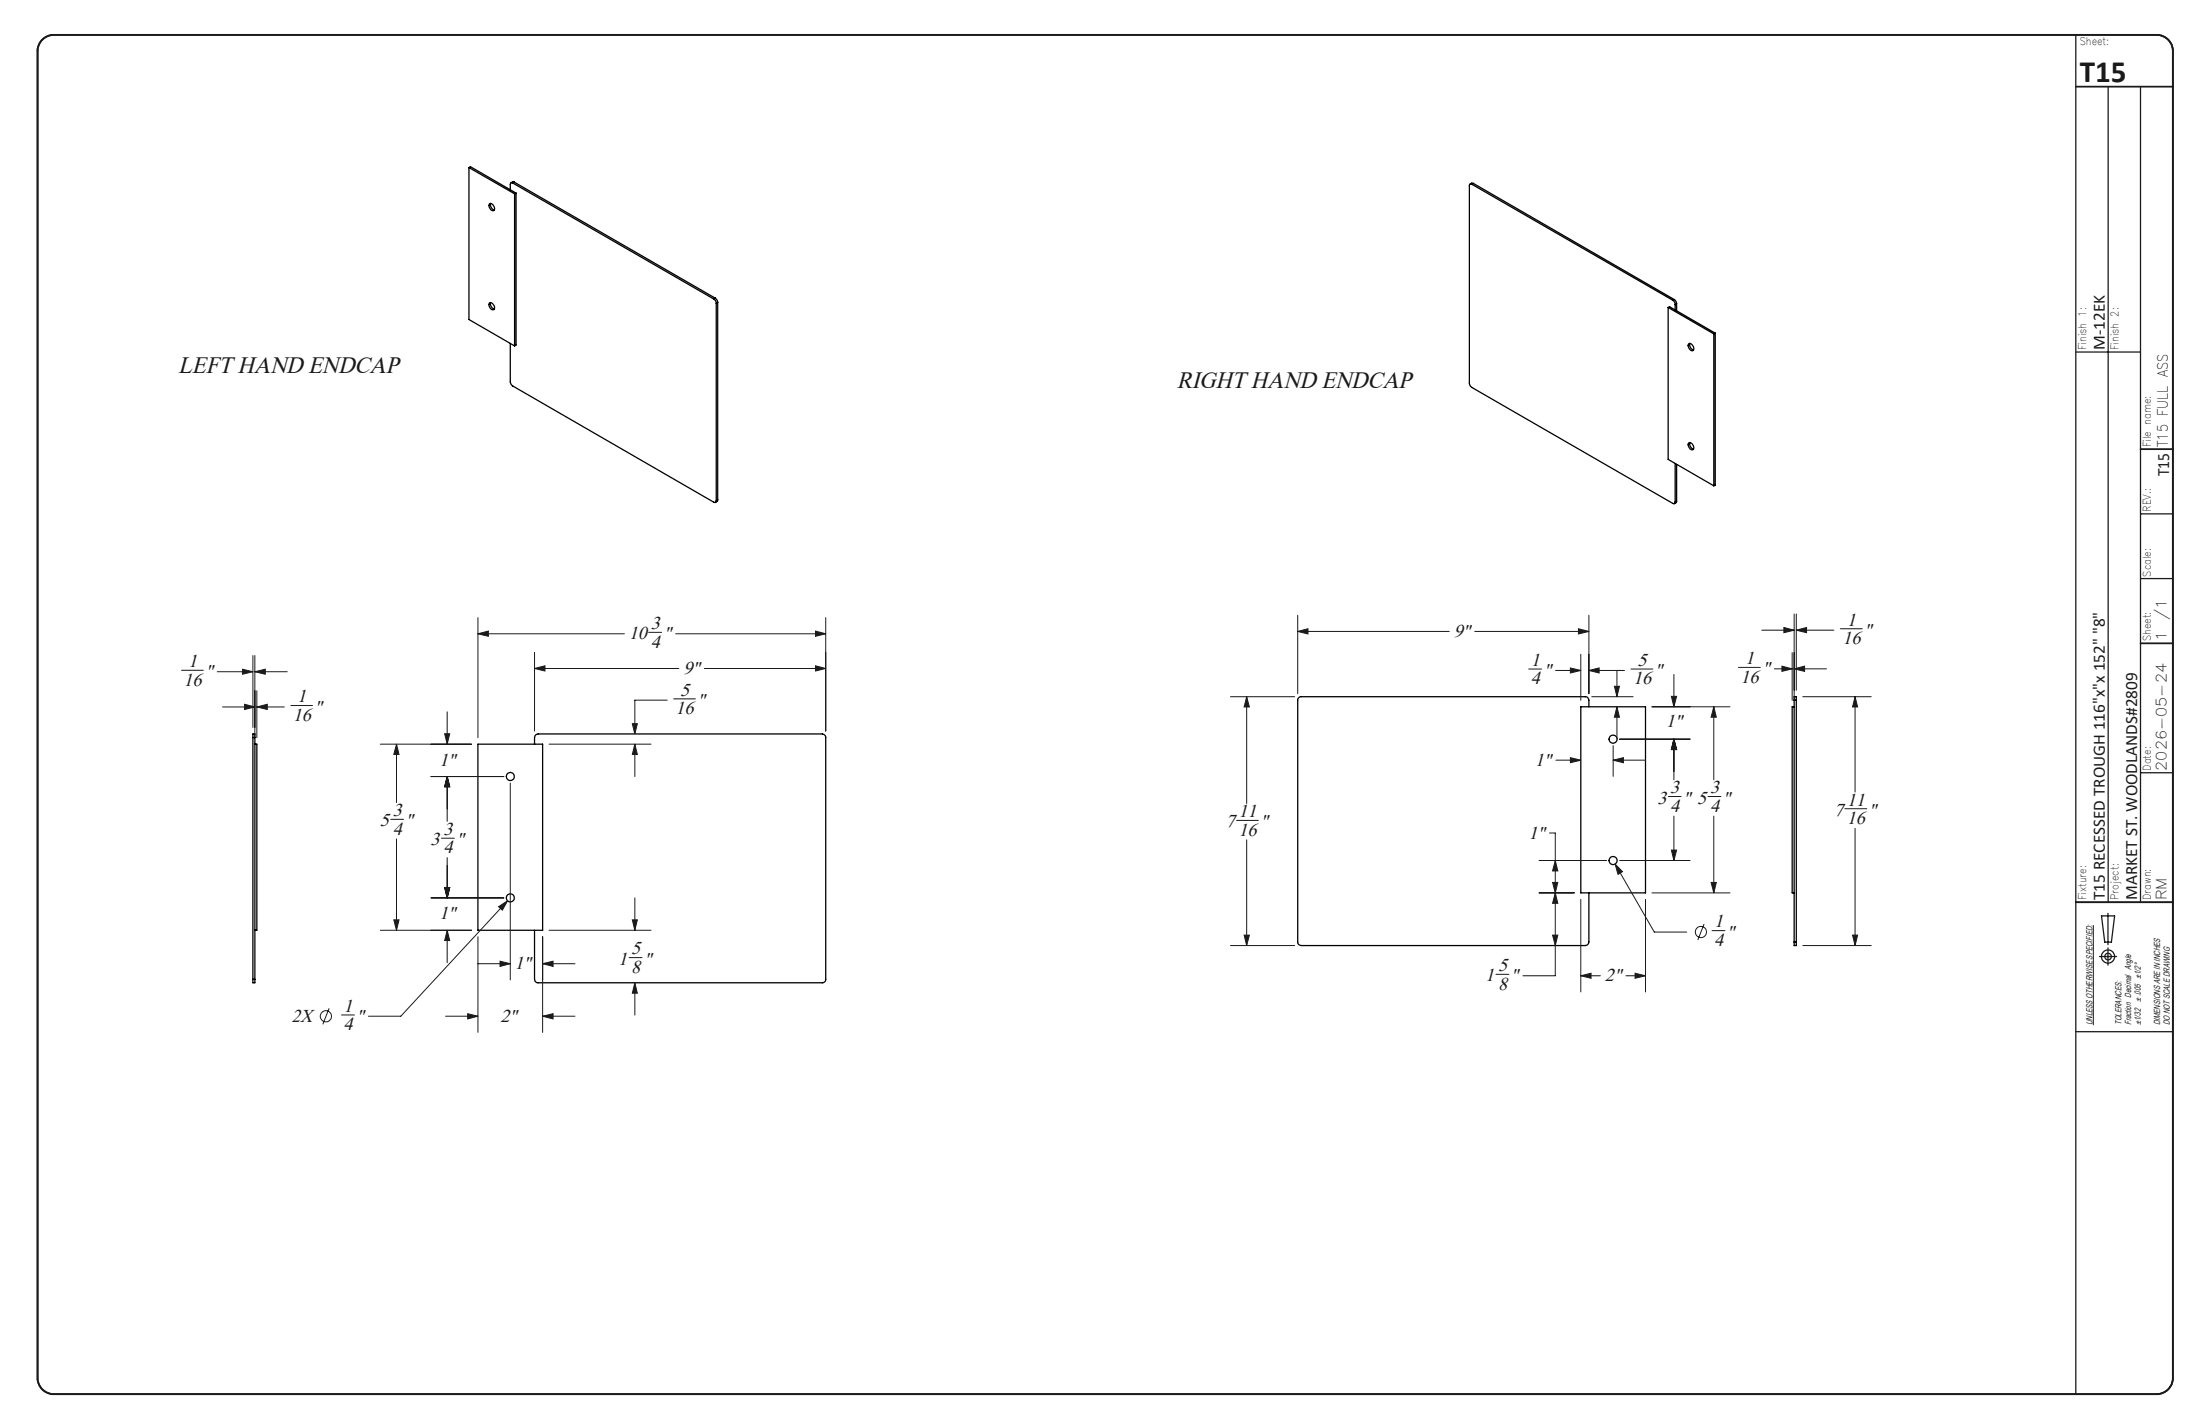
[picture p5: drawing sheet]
<svg xmlns="http://www.w3.org/2000/svg" width="432mm" height="279mm" viewBox="0 0 432 279" stroke-linecap="round" stroke-linejoin="round" font-family="sans-serif">
<g fill="none" stroke="#191924" stroke-width=".2">
<path d="M35.6 131.5h4.3M42.7 131.8h6.9M43.7 138.7h6.3M47.6 131.3l2 .5-2 .5zM48 138.2l2 .5-2 .5zM49.6 128.6v14.1M50 131.8l2.1-.5v1zM50 128.6v16.1M50 131.8h6.4M50.4 138.7l2.1-.5v1zM50.4 135.5v9.2M50.4 138.7h5.4"/>
<path d="M57.1 138.4h4.2M87.8 139.7v6.3M93.8 124.4l2-.6v1zM93.8 121.2v23.5M93.8 124.4h28.8M104.9 131.2l2.1-.6v1.1zM104.9 128v15.4M104.9 131.2h28.3M127.3 124.1h2.6M131 137.4h-6.4v6.6M132.2 137.1h4.3M132.6 124.4h29.5"/>
<path d="M138.3 131.2h23.8M160.1 130.6l2 .6-2 .5zM160.1 123.8l2 .6-2 .4zM162.1 121.2v22.2M241.5 136.7h12.6M244.7 136.7l.5 2h-1zM244.7 136.7v21M254.7 123.9l2-.5v1zM254.7 120.7v15.4M254.7 123.9h29.7M289.5 123.9h22.4M300 131.3h2.6"/>
<path d="M305.3 131.6h5M308.2 131.1l2.1 .5-2.1 .4zM309.8 123.4l2.1 .5-2.1 .5zM310.3 128.4v9M311.9 131.6l2-.5v.9zM311.9 120.7v15.4M311.9 131.6h6.9M312.4 136.7h8.1M316.9 134.7h1l-.5 2zM317.4 138.7l.5 2h-1zM317.4 131.6v5.1M317.4 138.7v6.3"/>
<path d="M320.1 131.3h4.3M324.2 138.7h15.3M328 136.6h1.1l-.6 2.1zM328.5 132.3v6.4M336.4 138.7l.5 2h-1.1zM336.4 138.7v14.3M341.2 131h4.3M345.8 123.6h6.3M348.3 131.2h3.5M349.7 130.7l2.1 .5-2.1 .5zM350.1 123.1l2 .5-2 .5zM351.8 128.1v9.3"/>
<path d="M352.1 131.2l2.1-.5v1zM352.1 131.2h6.4M352.1 120.5v16.9M352.6 123.6l2-.5v1zM352.6 120.5v14.9M352.6 123.6h7.3M353.8 136.7h13.5M361.2 123.4h4.3M364.1 136.7l.5 2h-1zM364.1 136.7v18.7M74.6 146h17.9M77.8 146l.5 2h-1z"/>
<path d="M77.8 146v11.5M84.6 152.4h14.3M87.3 144h1l-.5 2zM87.8 152.4l.5 2h-1zM87.8 152.4v8.7M100.2 153.6v38.7M107.8 146h20M124.1 142h1l-.5 2zM124.6 146l.5 2h-1zM124.6 146v6.4M305.4 149.2h4.9M308.2 148.7l2.1 .5-2.1 .4z"/>
<path d="M316.6 149.2l2-.5v.9zM316.6 146.3v6M316.6 149.2h6.4M317.9 145h13.8M327.4 156.3h2.6M328.5 145l.6 2.1h-1.1zM328.5 145v8M335.2 156.3h2.6M362.1 158.7h4.3M76.7 160.8h2.5M77.8 164.6v17.9M84.6 176.2h14.3"/>
<path d="M86.6 164.5h2.6M87.3 174.1h1l-.5 2.1zM87.8 168.3v7.9M97.9 177.9l1.7-1.2-1 1.9zM99.6 176.7l-20.9 22.7h-6.4M124.6 176.2v6.3M242.7 161h4.3M244.7 164.8v20.7M302.1 168.8h13.2M302.1 175.2h6.9M304.1 163.4h1.2v28.1h-6.4M304.7 173.1h1.1l-.5 2.1z"/>
<path d="M305.3 168.8l.5 2.1h-1.1zM305.3 175.2l.5 2h-1.1zM310.3 176.5v18.1M317 169.5l1.5 1.5-.9 .6zM317 169.5l7.7 13.4h6.3M317.9 168.8h13.8M323 176.5v18.1M324.2 175.2h15.3M328 166.8h1.1l-.6 2zM328.5 160.1v8.7M335.8 173.1h1.1l-.5 2.1zM336.4 160.1v15.1"/>
<path d="M364.1 162.5v23M64.6 197.8l-1.2 3.2M67 199.1h2.6M74.6 182.5h17.9M77.3 180.5h1l-.5 2zM87.5 199.4h6.3M87.8 182.5l.5 2h-1zM87.8 182.5v6.4M91.8 198.9l2 .5-2 .5zM93.8 183.8v18.8M93.8 189.1h6.4M98.1 188.6l2.1 .5-2.1 .5z"/>
<path d="M106.5 199.4l2-.5v1zM106.5 189.1l2-.5v1zM106.5 183.8v18.8M106.5 199.4h6.4M106.5 189.1h6.4M107.8 182.5h20M123.5 187.9h2.5M124.1 180.5h1l-.5 2zM124.6 192.8l.5 2.1h-1zM124.6 192.8v6.4M241.5 185.5h12.6M244.2 183.5h1l-.5 2z"/>
<path d="M293.6 191.2h2.6M304.7 183.5h1.1l-.5 2zM310.3 191.5l2-.5v.9zM310.3 191.5h3.8M319.1 191.5h3.9M320.9 191l2.1 .5-2.1 .4zM334.5 181.3l-1.3 3.1M336 182.6h2.6M353.8 185.5h13.5M363.6 183.5h1l-.5 2zM410.9 181.5v19.6"/>
<circle cx="64" cy="199.4" r="1.09"/>
<circle cx="333.8" cy="182.9" r="1.09"/>
</g>
<g fill="none" stroke="#191924" stroke-width=".25">
<path d="M407.4 6.8v266.7M413.8 17v160M420.1 17v160M407.4 69.1h12.7M420.1 113.5h6.4M420.1 100.8h6.4M420.1 151.6h6.4M407.4 177h19.1M412.5 179.7h2.5l-.6 5.2h-1.3zM413.7 179.2v6.1M412.1 187.7h3.3M413.7 186v3.4"/>
<path d="M407.4 202.4h19.1"/>
<circle cx="413.7" cy="187.7" r=".66"/>
<circle cx="413.8" cy="187.7" r="1.29"/>
</g>
<path d="M8.2 7.9a3.3 3.3 0 0 1 2.3-1.1h412.8a3.2 3.2 0 0 1 3.2 3.2v260.4a3.2 3.2 0 0 1-3.2 3.1h-412.8a3.2 3.2 0 0 1-3.1-3.1v-260.4a3.2 3.2 0 0 1 .8-2.1zM407.4 17h19.1M420.1 88.1h6.4M420.1 126.2h6.4M407.4 177h19.1" fill="none" stroke="#191924" stroke-width=".35"/>
<g fill="none" stroke="#000" stroke-width=".25">
<path d="M92 32.9l9 5.1M92 32.9v29.8l9 5.2M92 32.9l.3-.2 9 5.2M96.3 39.9a1.09 1.09 0 0 0 .7 1.3M100.6 35.9a.3 .3 0 0 0-.3 0 .3 .3 0 0 0-.1 .3v1.1M100.6 35.9l39.5 22.8M100.9 35.7h-.2l-.4 .2M100.9 35.7l-.3 .2M100.9 35.7l39.5 22.8M101 38v29.9M101.3 37.9v29.8l-.3 .2M101.3 37.9l-.3 .1"/>
<path d="M288.9 36.2a.3 .3 0 0 0-.4-.1 .3 .3 0 0 0-.1 .3v38.9l.2 .5 39.7 23a.28 .28 0 0 0 .4 0 .28 .28 0 0 0 .1-.3M288.9 36.2l39.4 22.7M289.2 36l-.3-.1-.4 .2M289.2 36l-.3 .2M289.2 36l39.4 22.8M96.1 59.4a.91 .91 0 0 1 .9 1.3 .89 .89 0 0 1-.9-1.3zM96.1 40a.84 .84 0 0 1 .8 .4 .84 .84 0 0 1-.1 .9 1.01 1.01 0 0 1-.7-1.3zM96.3 59.4a1.08 1.08 0 0 0 .7 1.2M140.1 58.7l.3 .3 .2 .5M140.4 58.5l.3 .2 .2 .6M140.4 58.5l-.3 .2M140.6 59.5v38.7"/>
<path d="M140.9 59.3l-.3 .2M140.9 59.3v38.8M328.3 58.9l.3 .4 .2 .5M328.6 58.8l.4 .4 .1 .4M328.6 58.8l-.3 .1M328.8 59.8v1M329.1 59.6l-.3 .2M329.1 59.6v1.4M100.2 67.4v7.5l.4 .8 39.5 22.8a.3 .3 0 0 0 .3 .1 .3 .3 0 0 0 .2-.4M327.4 60.3l9 5.2M327.4 60.3l.3-.1 9 5.2M327.4 60.3v29.8l9 5.2"/>
<path d="M331.4 67.5a.85 .85 0 0 1 .9 .4 .85 .85 0 0 1-.1 .9 1.02 1.02 0 0 1-.8-1.3zM331.6 67.4a1.15 1.15 0 0 0 .8 1.3M336.4 65.5v29.8M336.7 65.4l-.3 .1M336.7 65.4v29.8l-.3 .1M140.9 98.1l-.1 .3-.4 .2M140.9 98.1l-.3 .1M328.8 90.9v7.6M329.1 98.3l-.1 .3-.4 .2M329.1 98.3l-.3 .2M329.1 91.1v7.2M331.4 86.9a.82 .82 0 0 1 .9 .4 .82 .82 0 0 1-.1 1 1.01 1.01 0 0 1-.8-1.4z"/>
<path d="M331.6 86.8a1.11 1.11 0 0 0 .8 1.3M310.3 138.7h12.7v36.5h-12.7zM311.9 138.7v-1.3a.73 .73 0 0 0-.8-.7h-55.7a.73 .73 0 0 0-.7 .7v47.4a.73 .73 0 0 0 .7 .7h55.7a.72 .72 0 0 0 .8-.7v-9.6M352.1 137.4v-.7h.5v.7M352.1 138.7h-.3v36.5h.3M352.1 137.4h.5M352.1 137.4v47.4M352.6 137.4v47.4M49.6 144.7v-.7h.4v.7M49.6 144.7h.4M49.6 144.7v47.5M50 146h.4v36.5h-.4"/>
<path d="M50 144.7v47.5M93.8 146h12.7v36.5h-12.7zM104.9 146v-1.3a.72 .72 0 0 1 .7-.7h55.8a.73 .73 0 0 1 .7 .7v47.5a.66 .66 0 0 1-.7 .6h-55.8a.66 .66 0 0 1-.7-.6v-9.7M49.6 192.2v.6h.4v-.6M49.6 192.2h.4M352.1 184.8v.7h.5v-.7M352.1 184.8h.5"/>
<circle cx="100.2" cy="152.4" r=".78"/>
<circle cx="316.6" cy="145" r=".79"/>
<circle cx="100.2" cy="176.2" r=".78"/>
<circle cx="316.6" cy="168.8" r=".79"/>
</g>
<path d="M309.8 123.4l2.1 .5-2.1 .5zM254.7 123.9l2-.5v1zM320.9 191l2.1 .5-2.1 .4zM310.3 191.5l2-.5v.9zM328 166.8h1.1l-.6 2zM328.5 145l.6 2.1h-1.1zM328.5 145l.6 2.1h-1.1zM328 136.6h1.1l-.6 2.1zM317.4 138.7l.5 2h-1zM316.9 134.7h1l-.5 2zM317 169.5l.6 2.1 .9-.6zM308.2 131.1l2.1 .5-2.1 .4zM311.9 131.6l2-.5v.9zM244.7 136.7l.5 2h-1zM244.2 183.5h1l-.5 2zM336.4 138.7l.5 2h-1.1zM335.8 173.1h1.1l-.5 2.1zM316.6 149.2l2-.5v.9zM308.2 148.7l2.1 .5-2.1 .4zM305.3 168.8l.5 2.1h-1.1zM304.7 173.1h1.1l-.5 2.1zM305.3 175.2l.5 2h-1.1zM304.7 183.5h1.1l-.5 2zM363.6 183.5h1l-.5 2zM364.1 136.7l.5 2h-1zM350.1 123.1l2 .5-2 .5zM352.6 123.6l2-.5v1zM349.7 130.7l2.1 .5-2.1 .5zM352.1 131.2l2.1-.5v1zM104.9 131.2l2.1-.6v1.1zM160.1 130.6l2 .6-2 .5zM93.8 124.4l2-.6v1zM160.1 123.8l2 .6-2 .4zM87.8 152.4l.5 2h-1zM87.3 174.1h1l-.5 2.1zM87.8 152.4l.5 2h-1zM87.3 144h1l-.5 2zM106.5 199.4l2-.5v1zM91.8 198.9l2 .5-2 .5zM98.1 188.6l2.1 .5-2.1 .5zM106.5 189.1l2-.5v1zM87.3 174.1h1l-.5 2.1zM87.8 182.5l.5 2h-1zM124.1 180.5h1l-.5 2zM124.6 192.8l.5 2.1h-1zM77.8 146l.5 2h-1zM77.3 180.5h1l-.5 2zM124.6 146l.5 2h-1zM124.1 142h1l-.5 2zM97.9 177.9l.7 .7 1-1.9zM47.6 131.3l2 .5-2 .5zM50 131.8l2.1-.5v1zM50.4 138.7l2.1-.5v1zM48 138.2l2 .5-2 .5z" fill="#191924"/>
<text font-size="6.1" fill="#191924" x="408.2" y="16.1">T15</text>
<g font-size="4.7" fill="#191924">
<text x="35" y="73.2">LEFT HAND ENDCAP</text>
<text x="231" y="76.1">RIGHT HAND ENDCAP</text>
</g>
<g font-size="3.7" fill="#191924">
<text x="123.4" y="125.4">10</text>
<text x="127.7" y="123.5">3</text>
<text x="130.3" y="125.4">&quot;</text>
<text x="285.4" y="125">9&quot;</text>
<text x="362.5" y="122.7">1</text>
<text x="365.9" y="124.7">&quot;</text>
<text x="36.9" y="130.9">1</text>
<text x="127.7" y="127.1">4</text>
<text x="300.5" y="130.7">1</text>
<text x="321.4" y="130.7">5</text>
<text x="342.5" y="130.3">1</text>
<text x="361.6" y="126.3">16</text>
<text x="36" y="134.5">16</text>
<text x="40.3" y="132.9">&quot;</text>
<text x="58.3" y="137.8">1</text>
<text x="133.5" y="136.5">5</text>
<text x="134.1" y="132.2">9&quot;</text>
<text x="300.5" y="134.3">4</text>
<text x="303" y="132.7">&quot;</text>
<text x="320.5" y="134.3">16</text>
<text x="324.8" y="132.7">&quot;</text>
<text x="341.6" y="133.9">16</text>
<text x="345.9" y="132.3">&quot;</text>
<text x="57.5" y="141.4">16</text>
<text x="61.8" y="139.8">&quot;</text>
<text x="132.6" y="140.1">16</text>
<text x="136.9" y="138.5">&quot;</text>
<text x="327" y="142.7">1&quot;</text>
<text x="86.2" y="150.3">1&quot;</text>
<text x="301.3" y="150.3">1&quot;</text>
<text x="327.8" y="155.7">3</text>
<text x="335.6" y="155.7">3</text>
<text x="77.1" y="160.2">3</text>
<text x="243.1" y="160.3">11</text>
<text x="325.3" y="157.7">3</text>
<text x="327.8" y="159.3">4</text>
<text x="330.4" y="157.7">&quot; 5</text>
<text x="335.6" y="159.3">4</text>
<text x="338.2" y="157.7">&quot;</text>
<text x="360" y="160.1">7</text>
<text x="362.5" y="158.1">11</text>
<text x="362.5" y="161.7">16</text>
<text x="366.8" y="160.1">&quot;</text>
<text x="74.6" y="162.1">5</text>
<text x="77.1" y="163.8">4</text>
<text x="79.6" y="162.1">&quot;</text>
<text x="84.5" y="165.8">3</text>
<text x="87.1" y="163.8">3</text>
<text x="87.1" y="167.4">4</text>
<text x="89.6" y="165.8">&quot;</text>
<text x="240.6" y="162.3">7</text>
<text x="243.1" y="163.9">16</text>
<text x="247.4" y="162.3">&quot;</text>
<text x="300" y="164.6">1&quot;</text>
<text x="86.2" y="180.4">1&quot;</text>
<text x="336.4" y="185.6">4</text>
<text x="336.4" y="182">1</text>
<text x="339" y="184">&quot;</text>
<text x="101" y="190.2">1&quot;</text>
<text x="121.3" y="189.3">1</text>
<text x="123.9" y="187.3">5</text>
<text x="123.9" y="190.9">8</text>
<text x="126.4" y="189.3">&quot;</text>
<text x="294" y="190.6">5</text>
<text x="291.5" y="192.6">1</text>
<text x="294" y="194.2">8</text>
<text x="296.6" y="192.6">&quot;</text>
<text x="315" y="192.6">2&quot;</text>
<text x="57.3" y="200.5">2X</text>
<text x="67.4" y="198.5">1</text>
<text x="67.4" y="202.1">4</text>
<text x="70" y="200.5">&quot;</text>
<text x="98.2" y="200.5">2&quot;</text>
</g>
<g font-size="3.4" fill="#191924">
<text x="413.1" y="68.7" transform="rotate(-90 413.1 68.7)">M-12EK</text>
<text x="425.7" y="93.4" transform="rotate(-90 425.7 93.4)">T15</text>
<text x="413.1" y="176.6" transform="rotate(-90 413.1 176.6)">T15 RECESSED TROUGH 116&quot;x&quot;x 152&quot; &quot;8&quot;</text>
<text x="419.4" y="176.6" transform="rotate(-90 419.4 176.6)">MARKET ST. WOODLANDS#2809</text>
</g>
<g font-size="2.8" fill="#191924">
<text x="425.5" y="87.7" transform="rotate(-90 425.5 87.7)">T15 FULL ASS</text>
<text x="425.2" y="125.8" transform="rotate(-90 425.2 125.8)">1</text>
<text x="425.2" y="121.7" transform="rotate(-90 425.2 121.7)">/1</text>
<text x="425.2" y="151.2" transform="rotate(-90 425.2 151.2)">2026-05-24</text>
<text x="425.2" y="176.6" transform="rotate(-90 425.2 176.6)">RM</text>
</g>
<g font-size="2.1" fill="#191924">
<text x="408.2" y="8.9">Sheet:</text>
<text x="409.5" y="68.7" transform="rotate(-90 409.5 68.7)">Finish 1:</text>
<text x="415.8" y="68.7" transform="rotate(-90 415.8 68.7)">Finish 2:</text>
<text x="422.2" y="87.7" transform="rotate(-90 422.2 87.7)">File name:</text>
<text x="422.2" y="100.4" transform="rotate(-90 422.2 100.4)">REV.:</text>
<text x="422.2" y="113.1" transform="rotate(-90 422.2 113.1)">Scale:</text>
<text x="422.2" y="125.8" transform="rotate(-90 422.2 125.8)">Sheet:</text>
<text x="422.2" y="151.2" transform="rotate(-90 422.2 151.2)">Date:</text>
<text x="409.5" y="176.6" transform="rotate(-90 409.5 176.6)">Fixture:</text>
<text x="415.8" y="176.6" transform="rotate(-90 415.8 176.6)">Project:</text>
<text x="422.2" y="176.6" transform="rotate(-90 422.2 176.6)">Drawn:</text>
</g>
<g font-size="1.7" fill="#191924">
<text x="420.2" y="196.6" transform="rotate(-90 420.2 196.6)">± .005 ±1/2°</text>
<text x="410.7" y="201.1" transform="rotate(-90 410.7 201.1)">UNLESS OTHERWISE SPECIFIED:</text>
<text x="416.4" y="201.1" transform="rotate(-90 416.4 201.1)">TOLERANCES:</text>
<text x="418.3" y="201.1" transform="rotate(-90 418.3 201.1)">Fraction Decimal Angle</text>
<text x="420.2" y="201.1" transform="rotate(-90 420.2 201.1)">±1/32</text>
<text x="424" y="201.1" transform="rotate(-90 424 201.1)">DIMENSIONS ARE IN INCHES</text>
<text x="425.9" y="201.1" transform="rotate(-90 425.9 201.1)">DO NOT SCALE DRAWING</text>
</g>
</svg>
